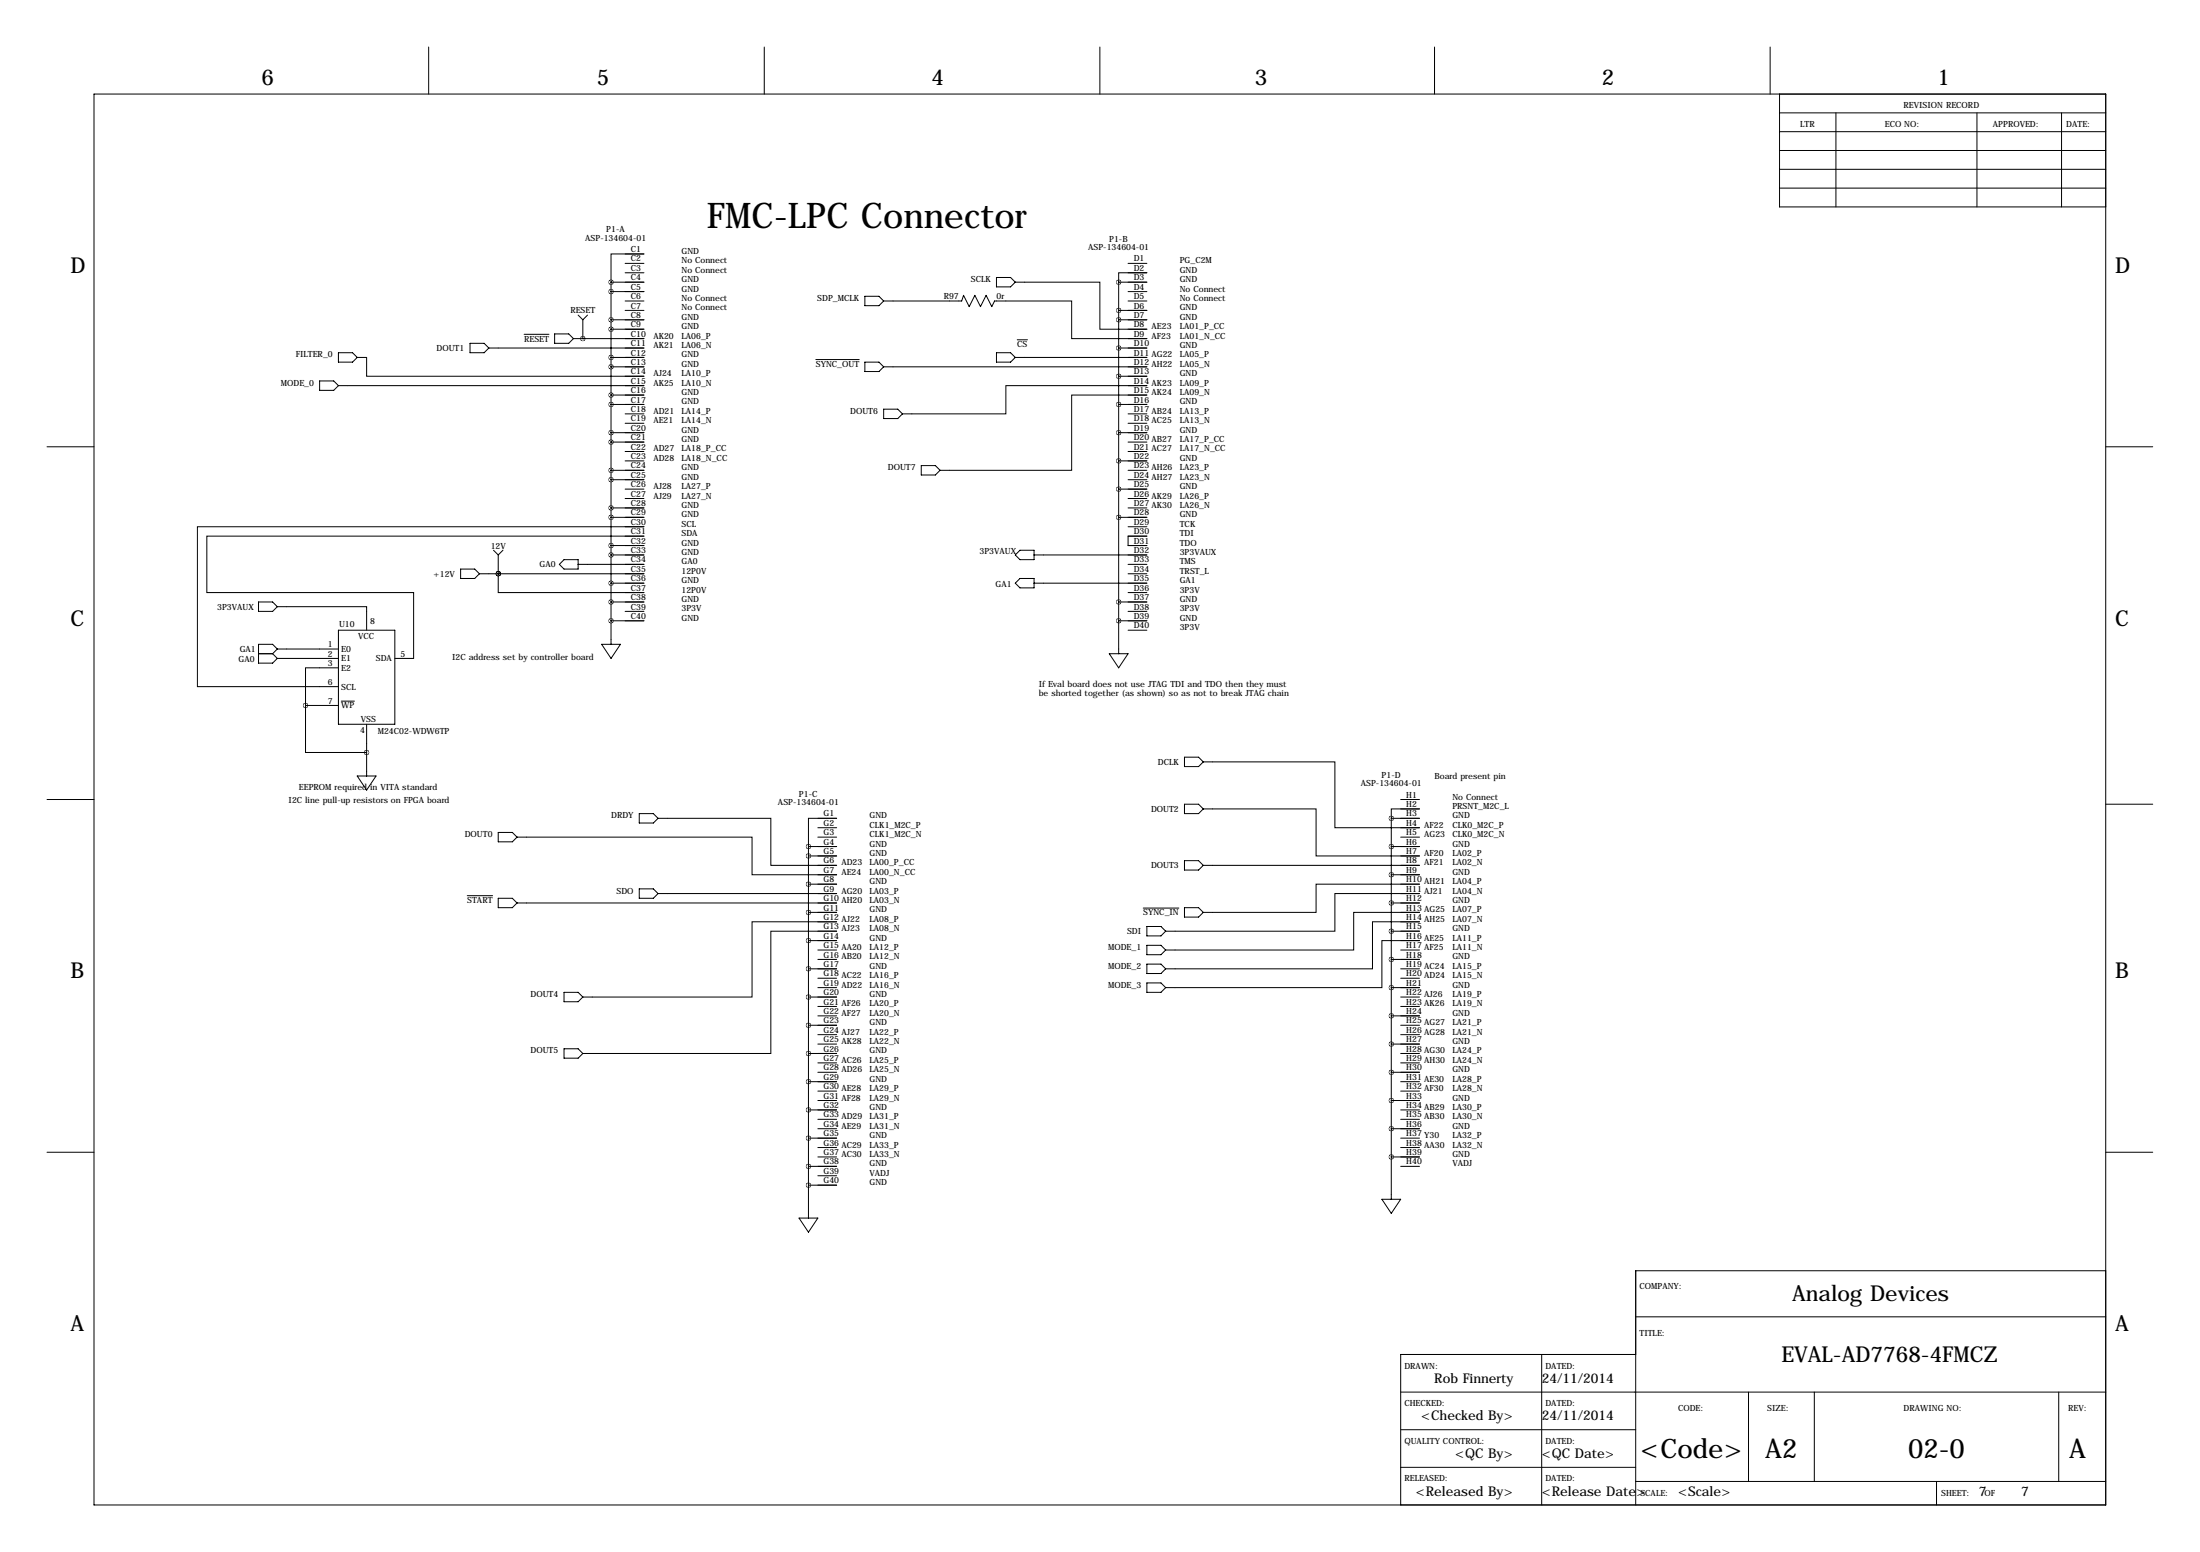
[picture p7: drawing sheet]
<svg xmlns="http://www.w3.org/2000/svg" width="594mm" height="419mm" viewBox="0 0 594 419" stroke-linecap="round" stroke-linejoin="round" font-family="sans-serif">
<g fill="none" stroke="#000" stroke-width=".27">
<path d="M115.8 12.7v12.7M206.5 12.7v12.7M297.2 12.7v12.7M387.6 12.7v12.7M478.3 12.7v12.7M25.4 25.4h543.6v381h-543.6zM480.8 25.4v30.5h88.2M480.8 30.5h88.2M480.8 35.6h88.2M496.1 30.5v25.4M534.2 30.5v25.4M557 30.5v25.4"/>
<path d="M480.8 40.6h88.2M480.8 45.7h88.2M480.8 50.8h88.2M165.1 76.2h8.9M165.1 78.7h8.9M165.1 76.2v97.8M168.9 68.6h5.1h-8.9v7.6M168.9 71.1h5.1M168.9 73.7h5.1M269.2 74.9h3.8l1.3 1.3-1.3 1.3h-3.8zM274.3 76.2h22.9v12.7h12.7h-5.1M302.3 76.2h7.6"/>
<path d="M302.3 76.2v100.3M304.8 73.7h5.1h-7.6v2.5M304.8 71.1h5.1M304.8 78.7h5.1M91.4 95.2h3.8l1.3 1.3-1.3 1.3h-3.8zM96.5 96.5h2.6v5.1h74.9h-5.1M127 92.7h3.8l1.3 1.3-1.3 1.2h-3.8zM132.1 94h41.9M141.6 90.3h6.7M149.9 90.2h3.8l1.2 1.2-1.2 1.3h-3.8zM154.9 91.4h19.1M156.2 85.1l1.3 1.3"/>
<path d="M157.5 91.4h.1M157.5 86.4v5M158.7 85.1l-1.2 1.3M165.1 86.4h8.9M165.1 88.9h8.9M165.1 96.5h8.9M165.1 99.1h8.9M168.9 81.3h5.1M168.9 83.8h5.1M220.4 97.1h11.8M233.7 97.8h3.8l1.3 1.3-1.3 1.2h-3.8zM233.7 80h3.8l1.3 1.3-1.3 1.3h-3.8z"/>
<path d="M238.8 81.3h21l.5-1.5 1.6 3 1.5-3 1.5 3 1.5-3 1.6 3 .7-1.5h20.9v10.1h20.3h-5.1M238.8 99.1h71.1M269.2 95.2h3.8l1.3 1.3-1.3 1.3h-3.8zM274.3 96.5h35.6M274.9 91.8h2.7M302.3 83.8h7.6M302.3 86.4h7.6M302.3 94h7.6M304.8 81.3h5.1M86.4 102.9h3.8l1.2 1.2-1.2 1.3h-3.8zM91.4 104.1h82.6M165.1 106.7h8.9"/>
<path d="M165.1 109.2h8.9M165.1 116.8h8.9M165.1 119.4h8.9M168.9 111.8h5.1M168.9 114.3h5.1M238.8 110.5h3.8l1.2 1.3-1.2 1.2h-3.8zM302.3 101.6h7.6M302.3 109.2h7.6M302.3 116.8h7.6M304.8 104.1h5.1h-38.1v7.7h-28M304.8 106.7h5.1h-20.3v20.3h-35.6M304.8 111.8h5.1"/>
<path d="M304.8 114.3h5.1M304.8 119.4h5.1M12.7 120.6h12.7M165.1 127h8.9M165.1 129.5h8.9M165.1 137.2h8.9M165.1 139.7h8.9M168.9 121.9h5.1M168.9 124.5h5.1M168.9 132.1h5.1M168.9 134.6h5.1M248.9 125.7h3.8l1.3 1.3-1.3 1.3h-3.8z"/>
<path d="M302.3 124.5h7.6M302.3 132.1h7.6M302.3 139.7h7.6M304.8 121.9h5.1M304.8 127h5.1M304.8 129.5h5.1M304.8 134.6h5.1M304.8 137.2h5.1M569 120.6h12.7M124.5 153.7h3.8l1.2 1.2-1.2 1.3h-3.8zM129.5 154.9h44.5M133.3 148.6l1.3 1.3"/>
<path d="M134.6 154.9v5.1h39.4h-5.1M134.6 154.9h.1M134.6 149.9v5M135.9 148.6l-1.3 1.3M151.1 152.4l1.3-1.3h3.8v2.6h-3.8zM156.2 152.4h17.8M165.1 147.3h8.9M165.1 149.9h8.9M165.1 157.5h8.9M168.9 144.8h5.1h-118.1v15.2h55.9v17.8h-5.1M168.9 142.2h5.1h-120.7v43.2h38.1M274.3 149.9l1.3-1.3h3.8v2.5h-3.8z"/>
<path d="M274.3 157.5l1.3-1.3h3.8v2.6h-3.8zM279.4 149.9h30.5M279.4 157.5h30.5M304.8 144.8h5.1h-5.1v2.5h5.1h-5.1M304.8 142.2h5.1M304.8 152.4h5.1M304.8 154.9h5.1M69.8 162.6h3.9l1.2 1.2-1.2 1.3h-3.9zM69.8 176.5h3.9M73.7 176.5l1.2 1.3M74.9 163.8h24.2v6.4M74.9 175.3h16.5"/>
<path d="M74.9 177.8h16.5M74.9 175.3l-1.2-1.3h-3.9v5.1h3.9l1.2-1.3M74.9 175.3l-1.2 1.2M91.4 170.2h15.3v25.4h-15.3zM162.6 174h5l-2.5 3.8zM165.1 162.6h8.9M165.1 167.6h8.9M168.9 165.1h5.1M299.7 176.5h5.1l-2.5 3.8zM302.3 162.6h7.6M302.3 167.6h7.6M304.8 160h5.1"/>
<path d="M304.8 165.1h5.1M304.8 170.2h5.1M82.5 190.5v12.7h16.6M82.5 190.5h8.9M91.4 180.3h-8.9v10.2M92.2 189.3h3.6M99.1 195.6v13.9M12.7 215.9h12.7M96.5 209.5h5.1l-2.5 3.9zM172.7 219.7h3.8l1.3 1.3-1.3 1.2h-3.8zM320 217.2h3.8l1.3 1.2-1.3 1.3h-3.8zM320 204.5h3.8l1.3 1.2-1.3 1.3h-3.8z"/>
<path d="M325.1 205.7h35.6v17.8h22.8h-5M325.1 218.4h30.5v12.7h27.9h-5M378.5 218.4h5h-7.6v2.6M378.5 215.9h5M569 217.2h12.7M134.6 224.8h3.8l1.3 1.3-1.3 1.2h-3.8zM139.7 226.1h63.5v10.1h22.9h-5.1M177.8 221h30.5v12.7h17.8h-5.1M218.4 228.6h7.7M218.4 231.1h7.7M218.4 238.8h7.7M218.4 228.6v100.3"/>
<path d="M221 221h5.1h-7.7v7.6M221 223.5h5.1M221 226.1h5.1M320 232.4h3.8l1.3 1.3-1.3 1.2h-3.8zM325.1 233.7h58.4M375.9 221h7.6M375.9 228.6h7.6M375.9 236.2h7.6M375.9 221v102.8M378.5 238.8h5h-27.9v7.6h-30.5M378.5 226.1h5M126.2 241.9h6.9"/>
<path d="M134.6 242.6h3.8l1.3 1.2-1.3 1.3h-3.8zM139.7 243.8h86.4M172.7 240h3.8l1.3 1.3-1.3 1.3h-3.8zM177.8 241.3h48.3M218.4 246.4h7.7M218.4 254h7.7M221 248.9h5.1h-22.9v20.3h-45.7M221 251.5h5.1h-17.8v33h-50.8M221 256.5h5.1M221 259.1h5.1M308.9 245.2h9.6M309.9 250.2h3.8l1.3 1.3-1.3 1.2h-3.8z"/>
<path d="M309.9 255.3h3.8l1.3 1.2-1.3 1.3h-3.8zM320 245.1h3.8l1.3 1.3-1.3 1.2h-3.8zM375.9 243.8h7.6M375.9 251.5h7.6M375.9 259.1h7.6M378.5 241.3h5h-22.8v10.2h-45.7M378.5 246.4h5h-17.7v10.1h-50.8M378.5 248.9h5h-12.7v12.7h-55.8M378.5 254h5h-10.1v12.7h-58.4M378.5 256.5h5M152.4 268h3.8l1.3 1.2-1.3 1.3h-3.8zM218.4 261.6h7.7"/>
<path d="M218.4 269.2h7.7M218.4 276.9h7.7M221 264.2h5.1M221 266.7h5.1M221 271.8h5.1M221 274.3h5.1M221 279.4h5.1M309.9 260.4h3.8l1.3 1.2-1.3 1.3h-3.8zM309.9 265.4h3.8l1.3 1.3-1.3 1.3h-3.8zM375.9 266.7h7.6M375.9 274.3h7.6M378.5 261.6h5"/>
<path d="M378.5 264.2h5M378.5 269.2h5M378.5 271.8h5M378.5 276.9h5M378.5 279.4h5M152.4 283.2h3.8l1.3 1.3-1.3 1.3h-3.8zM218.4 284.5h7.7M218.4 292.1h7.7M218.4 299.7h7.7M221 281.9h5.1M221 287h5.1M221 289.6h5.1"/>
<path d="M221 294.6h5.1M221 297.2h5.1M375.9 281.9h7.6M375.9 289.6h7.6M375.9 297.2h7.6M378.5 284.5h5M378.5 287h5M378.5 292.1h5M378.5 294.6h5M378.5 299.7h5M12.7 311.1h12.7M218.4 307.3h7.7"/>
<path d="M218.4 315h7.7M221 302.3h5.1M221 304.8h5.1M221 309.9h5.1M221 312.4h5.1M221 317.5h5.1M375.9 304.8h7.6M375.9 312.4h7.6M378.5 302.3h5M378.5 307.3h5M378.5 309.9h5M378.5 315h5"/>
<path d="M569 311.1h12.7M215.9 328.9h5.1l-2.6 3.8zM218.4 320h7.7M373.4 323.8h5.1l-2.6 3.9zM442 355.6h127M569 343.2h-127v63.2M378.5 375.9h190.5M416.6 365.8v40.6M442 365.8h-63.5v40.6M472.4 375.9v24.1M490.2 375.9v24.1M556.3 375.9v24.1"/>
<path d="M378.5 386.1h63.5M378.5 396.2h63.5M442 400h127M523.2 400v6.4"/>
</g>
<path d="M302.2 76.2a.05 .05 0 0 0 .1 0 .05 .05 0 0 0-.1 0zM302.2 83.8a.05 .05 0 0 0 .1 0 .05 .05 0 0 0-.1 0zM302.2 86.4a.05 .05 0 0 0 .1 0 .05 .05 0 0 0-.1 0zM302.2 94a.05 .05 0 0 0 .1 0 .05 .05 0 0 0-.1 0zM302.2 101.6a.05 .05 0 0 0 .1 0 .05 .05 0 0 0-.1 0zM302.2 109.2a.05 .05 0 0 0 .1 0 .05 .05 0 0 0-.1 0zM302.2 116.8a.05 .05 0 0 0 .1 0 .05 .05 0 0 0-.1 0zM302.2 124.5a.05 .05 0 0 0 .1 0 .05 .05 0 0 0-.1 0zM302.2 132.1a.05 .05 0 0 0 .1 0 .05 .05 0 0 0-.1 0zM302.2 139.7a.05 .05 0 0 0 .1 0 .05 .05 0 0 0-.1 0zM302.2 162.6a.05 .05 0 0 0 .1 0 .05 .05 0 0 0-.1 0zM218.4 228.6a.05 .05 0 0 0 .1 0 .05 .05 0 0 0-.1 0zM218.4 231.1a.05 .05 0 0 0 .1 0 .05 .05 0 0 0-.1 0zM218.4 238.8a.05 .05 0 0 0 .1 0 .05 .05 0 0 0-.1 0zM218.4 246.4a.05 .05 0 0 0 .1 0 .05 .05 0 0 0-.1 0zM218.4 254a.05 .05 0 0 0 .1 0 .05 .05 0 0 0-.1 0zM218.4 261.6a.05 .05 0 0 0 .1 0 .05 .05 0 0 0-.1 0zM218.4 269.2a.05 .05 0 0 0 .1 0 .05 .05 0 0 0-.1 0zM218.4 276.9a.05 .05 0 0 0 .1 0 .05 .05 0 0 0-.1 0zM218.4 292.1a.05 .05 0 0 0 .1 0 .05 .05 0 0 0-.1 0zM218.4 299.7a.05 .05 0 0 0 .1 0 .05 .05 0 0 0-.1 0zM218.4 307.3a.05 .05 0 0 0 .1 0 .05 .05 0 0 0-.1 0zM218.4 315a.05 .05 0 0 0 .1 0 .05 .05 0 0 0-.1 0zM218.4 320a.05 .05 0 0 0 .1 0 .05 .05 0 0 0-.1 0zM375.9 228.6a.05 .05 0 0 0 .1 0 .05 .05 0 0 0-.1 0zM375.9 236.2a.05 .05 0 0 0 .1 0 .05 .05 0 0 0-.1 0zM375.9 243.8a.05 .05 0 0 0 .1 0 .05 .05 0 0 0-.1 0zM375.9 251.5a.05 .05 0 0 0 .1 0 .05 .05 0 0 0-.1 0zM375.9 274.3a.05 .05 0 0 0 .1 0 .05 .05 0 0 0-.1 0zM375.9 281.9a.05 .05 0 0 0 .1 0 .05 .05 0 0 0-.1 0zM375.9 289.6a.05 .05 0 0 0 .1 0 .05 .05 0 0 0-.1 0zM375.9 297.2a.05 .05 0 0 0 .1 0 .05 .05 0 0 0-.1 0zM375.9 304.8a.05 .05 0 0 0 .1 0 .05 .05 0 0 0-.1 0zM375.9 312.4a.05 .05 0 0 0 .1 0 .05 .05 0 0 0-.1 0zM82.5 190.5a.05 .05 0 0 0 .1 0 .05 .05 0 0 0-.1 0zM302.2 167.6a.05 .05 0 0 0 .1 0 .05 .05 0 0 0-.1 0zM134.6 154.9a.05 .05 0 0 0 .1 0 .05 .05 0 0 0-.1 0zM157.4 91.4a.05 .05 0 0 0 .1 0 .05 .05 0 0 0-.1 0zM134.6 154.9a.05 .05 0 0 0 .1 0 .05 .05 0 0 0-.1 0zM99 203.2a.05 .05 0 0 0 .1 0 .05 .05 0 0 0-.1 0zM218.4 284.5a.05 .05 0 0 0 .1 0 .05 .05 0 0 0-.1 0zM375.9 266.7a.05 .05 0 0 0 .1 0 .05 .05 0 0 0-.1 0zM375.9 259.1a.05 .05 0 0 0 .1 0 .05 .05 0 0 0-.1 0zM375.9 221a.05 .05 0 0 0 .1 0 .05 .05 0 0 0-.1 0z" fill="#000" stroke="#000" stroke-width="1.3"/>
<text font-size="9.6" x="191" y="61.5">FMC-LPC Connector</text>
<g font-size="7.3">
<text x="443.3" y="393.7">&lt;Code&gt;</text>
<text x="477" y="393.7">A2</text>
<text x="515.6" y="393.7">02-0</text>
<text x="559.1" y="393.7">A</text>
</g>
<g font-size="5.9">
<text x="70.6" y="22.9">6</text>
<text x="161.3" y="22.9">5</text>
<text x="251.7" y="22.9">4</text>
<text x="339.1" y="22.9">3</text>
<text x="432.8" y="22.9">2</text>
<text x="523.5" y="22.9">1</text>
<text x="19" y="73.7">D</text>
<text x="571.5" y="73.7">D</text>
<text x="19" y="168.9">C</text>
<text x="571.5" y="168.9">C</text>
<text x="19" y="264.2">B</text>
<text x="571.5" y="264.2">B</text>
<text x="484.2" y="351.3">Analog Devices</text>
<text x="19" y="359.4">A</text>
<text x="571.5" y="359.4">A</text>
<text x="481.3" y="367.8">EVAL-AD7768-4FMCZ</text>
</g>
<g font-size="3.6">
<text x="387.5" y="373.4">Rob Finnerty</text>
<text x="416.6" y="373.4">24/11/2014</text>
<text x="384" y="383.5">&lt;Checked By&gt;</text>
<text x="416.6" y="383.5">24/11/2014</text>
<text x="393.1" y="393.7">&lt;QC By&gt;</text>
<text x="416.6" y="393.7">&lt;QC Date&gt;</text>
<text x="382.5" y="403.9">&lt;Released By&gt;</text>
<text x="416.6" y="403.9">&lt;Release Date&gt;</text>
<text x="453.4" y="403.9">&lt;Scale&gt;</text>
<text x="534.7" y="403.9">7</text>
<text x="546.1" y="403.9">7</text>
</g>
<g font-size="2.3">
<text x="514.4" y="29.2">REVISION RECORD</text>
<text x="486.4" y="34.3">LTR</text>
<text x="509.3" y="34.3">ECO NO:</text>
<text x="538.5" y="34.3">APPROVED:</text>
<text x="558.3" y="34.3">DATE:</text>
<text x="158.1" y="65">ASP-134604-01</text>
<text x="163.8" y="62.7">P1-A</text>
<text x="299.7" y="65.2">P1-B</text>
<text x="170.4" y="68.1">C1</text>
<text x="170.4" y="70.6">C2</text>
<text x="184.2" y="68.6">GND</text>
<text x="184.2" y="71.1">No Connect</text>
<text x="294" y="67.6">ASP-134604-01</text>
<text x="306.3" y="70.6">D1</text>
<text x="318.8" y="71.1">PG_C2M</text>
<text x="170.4" y="73.2">C3</text>
<text x="170.4" y="75.7">C4</text>
<text x="184.2" y="76.2">GND</text>
<text x="184.2" y="73.7">No Connect</text>
<text x="262.3" y="76.2">SCLK</text>
<text x="306.3" y="73.2">D2</text>
<text x="306.3" y="75.7">D3</text>
<text x="318.8" y="73.7">GND</text>
<text x="318.8" y="76.2">GND</text>
<text x="170.4" y="78.2">C5</text>
<text x="170.4" y="80.8">C6</text>
<text x="170.4" y="83.3">C7</text>
<text x="184.2" y="78.7">GND</text>
<text x="184.2" y="81.3">No Connect</text>
<text x="184.2" y="83.8">No Connect</text>
<text x="220.8" y="81.3">SDP_MCLK</text>
<text x="255" y="80.8">R97</text>
<text x="269.2" y="80.8">0r</text>
<text x="306.3" y="78.2">D4</text>
<text x="306.3" y="80.8">D5</text>
<text x="306.3" y="83.3">D6</text>
<text x="318.8" y="83.8">GND</text>
<text x="318.8" y="78.7">No Connect</text>
<text x="318.8" y="81.3">No Connect</text>
<text x="154.1" y="84.6">RESET</text>
<text x="170.4" y="85.9">C8</text>
<text x="170.4" y="88.4">C9</text>
<text x="184.2" y="86.4">GND</text>
<text x="184.2" y="88.9">GND</text>
<text x="306.3" y="85.9">D7</text>
<text x="306.3" y="88.4">D8</text>
<text x="311.2" y="88.9">AE23</text>
<text x="318.8" y="86.4">GND</text>
<text x="318.8" y="88.9">LA01_P_CC</text>
<text x="118" y="94.8">DOUT1</text>
<text x="141.6" y="92.2">RESET</text>
<text x="170.4" y="90.9">C10</text>
<text x="170.4" y="93.5">C11</text>
<text x="176.5" y="91.4">AK20</text>
<text x="176.5" y="94">AK21</text>
<text x="184.2" y="91.4">LA06_P</text>
<text x="184.2" y="94">LA06_N</text>
<text x="274.9" y="93.7">CS</text>
<text x="306.3" y="90.9">D9</text>
<text x="306.3" y="93.5">D10</text>
<text x="311.2" y="91.4">AF23</text>
<text x="318.8" y="94">GND</text>
<text x="318.8" y="91.4">LA01_N_CC</text>
<text x="79.9" y="96.5">FILTER_0</text>
<text x="170.4" y="96">C12</text>
<text x="170.4" y="98.6">C13</text>
<text x="170.4" y="101.1">C14</text>
<text x="176.5" y="101.6">AJ24</text>
<text x="184.2" y="101.6">LA10_P</text>
<text x="184.2" y="96.5">GND</text>
<text x="184.2" y="99.1">GND</text>
<text x="220.4" y="99.1">SYNC_OUT</text>
<text x="306.3" y="96">D11 AG22</text>
<text x="306.3" y="98.6">D12 AH22</text>
<text x="306.3" y="101.1">D13</text>
<text x="318.8" y="101.6">GND</text>
<text x="318.8" y="96.5">LA05_P</text>
<text x="318.8" y="99.1">LA05_N</text>
<text x="75.9" y="104.1">MODE_0</text>
<text x="170.4" y="103.6">C15</text>
<text x="170.4" y="106.2">C16</text>
<text x="176.5" y="104.1">AK25</text>
<text x="184.2" y="104.1">LA10_N</text>
<text x="184.2" y="106.7">GND</text>
<text x="306.3" y="103.6">D14 AK23</text>
<text x="306.3" y="106.2">D15 AK24</text>
<text x="318.8" y="104.1">LA09_P</text>
<text x="318.8" y="106.7">LA09_N</text>
<text x="170.4" y="108.7">C17</text>
<text x="170.4" y="111.3">C18</text>
<text x="170.4" y="113.8">C19</text>
<text x="176.5" y="111.8">AD21</text>
<text x="184.2" y="111.8">LA14_P</text>
<text x="184.2" y="109.2">GND</text>
<text x="229.7" y="111.8">DOUT6</text>
<text x="306.3" y="108.7">D16</text>
<text x="306.3" y="111.3">D17 AB24</text>
<text x="306.3" y="113.8">D18 AC25</text>
<text x="318.8" y="109.2">GND</text>
<text x="318.8" y="111.8">LA13_P</text>
<text x="170.4" y="116.3">C20</text>
<text x="170.4" y="118.9">C21</text>
<text x="176.5" y="114.3">AE21</text>
<text x="184.2" y="114.3">LA14_N</text>
<text x="184.2" y="116.8">GND</text>
<text x="184.2" y="119.4">GND</text>
<text x="306.3" y="116.3">D19</text>
<text x="306.3" y="118.9">D20 AB27</text>
<text x="318.8" y="116.8">GND</text>
<text x="318.8" y="114.3">LA13_N</text>
<text x="318.8" y="119.4">LA17_P_CC</text>
<text x="170.4" y="121.4">C22</text>
<text x="170.4" y="124">C23</text>
<text x="176.5" y="121.9">AD27</text>
<text x="176.5" y="124.5">AD28</text>
<text x="184.2" y="121.9">LA18_P_CC</text>
<text x="184.2" y="124.5">LA18_N_CC</text>
<text x="306.3" y="121.4">D21 AC27</text>
<text x="306.3" y="124">D22</text>
<text x="318.8" y="124.5">GND</text>
<text x="318.8" y="121.9">LA17_N_CC</text>
<text x="170.4" y="126.5">C24</text>
<text x="170.4" y="129">C25</text>
<text x="170.4" y="131.6">C26</text>
<text x="184.2" y="127">GND</text>
<text x="184.2" y="129.5">GND</text>
<text x="239.9" y="127">DOUT7</text>
<text x="306.3" y="126.5">D23 AH26</text>
<text x="306.3" y="129">D24 AH27</text>
<text x="306.3" y="131.6">D25</text>
<text x="318.8" y="127">LA23_P</text>
<text x="318.8" y="129.5">LA23_N</text>
<text x="170.4" y="134.1">C27</text>
<text x="170.4" y="136.7">C28</text>
<text x="176.5" y="132.1">AJ28</text>
<text x="176.5" y="134.6">AJ29</text>
<text x="184.2" y="132.1">LA27_P</text>
<text x="184.2" y="134.6">LA27_N</text>
<text x="184.2" y="137.2">GND</text>
<text x="306.3" y="134.1">D26 AK29</text>
<text x="306.3" y="136.7">D27 AK30</text>
<text x="318.8" y="132.1">GND</text>
<text x="318.8" y="134.6">LA26_P</text>
<text x="318.8" y="137.2">LA26_N</text>
<text x="170.4" y="139.2">C29</text>
<text x="170.4" y="141.7">C30</text>
<text x="184.2" y="142.2">SCL</text>
<text x="184.2" y="139.7">GND</text>
<text x="306.3" y="139.2">D28</text>
<text x="306.3" y="141.7">D29</text>
<text x="318.8" y="139.7">GND</text>
<text x="318.8" y="142.2">TCK</text>
<text x="132.6" y="148.1">12V</text>
<text x="170.4" y="144.3">C31</text>
<text x="170.4" y="146.8">C32</text>
<text x="170.4" y="149.4">C33</text>
<text x="184.2" y="144.8">SDA</text>
<text x="184.2" y="147.3">GND</text>
<text x="184.2" y="149.9">GND</text>
<text x="264.7" y="149.6">3P3VAUX</text>
<text x="306.3" y="144.3">D30</text>
<text x="306.3" y="146.8">D31</text>
<text x="306.3" y="149.4">D32</text>
<text x="318.8" y="144.8">TDI</text>
<text x="318.8" y="147.3">TDO</text>
<text x="318.8" y="149.9">3P3VAUX</text>
<text x="117.1" y="155.7">+12V</text>
<text x="145.8" y="153.2">GA0</text>
<text x="170.4" y="151.9">C34</text>
<text x="170.4" y="154.4">C35</text>
<text x="184.2" y="152.4">GA0</text>
<text x="184.2" y="154.9">12P0V</text>
<text x="306.3" y="151.9">D33</text>
<text x="306.3" y="154.4">D34</text>
<text x="318.8" y="152.4">TMS</text>
<text x="318.8" y="154.9">TRST_L</text>
<text x="170.4" y="157">C36</text>
<text x="170.4" y="159.5">C37</text>
<text x="184.2" y="160">12P0V</text>
<text x="184.2" y="157.5">GND</text>
<text x="269" y="158.5">GA1</text>
<text x="306.3" y="157">D35</text>
<text x="306.3" y="159.5">D36</text>
<text x="318.8" y="157.5">GA1</text>
<text x="318.8" y="160">3P3V</text>
<text x="58.7" y="164.8">3P3VAUX</text>
<text x="170.4" y="162.1">C38</text>
<text x="170.4" y="164.6">C39</text>
<text x="170.4" y="167.1">C40</text>
<text x="184.2" y="165.1">3P3V</text>
<text x="184.2" y="162.6">GND</text>
<text x="184.2" y="167.6">GND</text>
<text x="306.3" y="162.1">D37</text>
<text x="306.3" y="164.6">D38</text>
<text x="306.3" y="167.1">D39</text>
<text x="318.8" y="162.6">GND</text>
<text x="318.8" y="167.6">GND</text>
<text x="318.8" y="165.1">3P3V</text>
<text x="91.6" y="169.4">U10</text>
<text x="96.8" y="172.5">VCC</text>
<text x="100" y="168.4">8</text>
<text x="306.3" y="169.7">D40</text>
<text x="318.8" y="170.2">3P3V</text>
<text x="64.5" y="178.8">GA0</text>
<text x="64.8" y="176">GA1</text>
<text x="88.6" y="174.8">1</text>
<text x="88.6" y="177.3">2</text>
<text x="88.6" y="179.8">3</text>
<text x="92.2" y="176.1">E0</text>
<text x="92.2" y="178.6">E1</text>
<text x="101.6" y="178.6">SDA</text>
<text x="108.2" y="177.3">5</text>
<text x="122.2" y="178.3">I2C address set by controller board</text>
<text x="88.6" y="184.9">6</text>
<text x="92.2" y="181.1">E2</text>
<text x="280.7" y="185.4">If Eval board does not use JTAG TDI and TDO then they must</text>
<text x="88.6" y="190">7</text>
<text x="92.2" y="186.2">SCL</text>
<text x="92.2" y="191.3">WP</text>
<text x="280.7" y="188">be shorted together (as shown) so as not to break JTAG chain</text>
<text x="97.3" y="198">4</text>
<text x="97.5" y="194.9">VSS</text>
<text x="102.1" y="198.2">M24C02-WDW6TP</text>
<text x="312.8" y="206.5">DCLK</text>
<text x="80.8" y="213.4">EEPROM required in VITA standard</text>
<text x="215.9" y="215.1">P1-C</text>
<text x="367.7" y="212.3">ASP-134604-01</text>
<text x="373.3" y="210">P1-D</text>
<text x="380" y="215.4">H1</text>
<text x="387.6" y="210.3">Board present pin</text>
<text x="392.4" y="215.9">No Connect</text>
<text x="78" y="216.9">I2C line pull-up resistors on FPGA board</text>
<text x="165.1" y="221">DRDY</text>
<text x="210.2" y="217.4">ASP-134604-01</text>
<text x="222.5" y="220.5">G1</text>
<text x="235" y="221">GND</text>
<text x="311" y="219.2">DOUT2</text>
<text x="380" y="217.9">H2</text>
<text x="380" y="220.5">H3</text>
<text x="392.4" y="221">GND</text>
<text x="392.4" y="218.4">PRSNT_M2C_L</text>
<text x="125.6" y="226.1">DOUT0</text>
<text x="222.5" y="223">G2</text>
<text x="222.5" y="225.6">G3</text>
<text x="235" y="223.5">CLK1_M2C_P</text>
<text x="235" y="226.1">CLK1_M2C_N</text>
<text x="380" y="223">H4</text>
<text x="380" y="225.6">H5</text>
<text x="384.8" y="223.5">AF22</text>
<text x="384.8" y="226.1">AG23</text>
<text x="392.4" y="223.5">CLK0_M2C_P</text>
<text x="392.4" y="226.1">CLK0_M2C_N</text>
<text x="222.5" y="228.1">G4</text>
<text x="222.5" y="230.6">G5</text>
<text x="222.5" y="233.2">G6</text>
<text x="227.3" y="233.7">AD23</text>
<text x="235" y="228.6">GND</text>
<text x="235" y="231.1">GND</text>
<text x="235" y="233.7">LA00_P_CC</text>
<text x="380" y="228.1">H6</text>
<text x="380" y="230.6">H7</text>
<text x="380" y="233.2">H8</text>
<text x="384.8" y="231.1">AF20</text>
<text x="384.8" y="233.7">AF21</text>
<text x="392.4" y="228.6">GND</text>
<text x="392.4" y="231.1">LA02_P</text>
<text x="392.4" y="233.7">LA02_N</text>
<text x="222.5" y="235.7">G7</text>
<text x="222.5" y="238.3">G8</text>
<text x="227.3" y="236.2">AE24</text>
<text x="235" y="238.8">GND</text>
<text x="235" y="236.2">LA00_N_CC</text>
<text x="311" y="234.5">DOUT3</text>
<text x="380" y="235.7">H9</text>
<text x="380" y="238.3">H10 AH21</text>
<text x="392.4" y="236.2">GND</text>
<text x="392.4" y="238.8">LA04_P</text>
<text x="126.2" y="243.8">START</text>
<text x="166.6" y="241.3">SDO</text>
<text x="222.5" y="240.8">G9</text>
<text x="222.5" y="243.3">G10 AH20</text>
<text x="222.5" y="245.9">G11</text>
<text x="227.3" y="241.3">AG20</text>
<text x="235" y="241.3">LA03_P</text>
<text x="235" y="243.8">LA03_N</text>
<text x="380" y="240.8">H11 AJ21</text>
<text x="380" y="243.3">H12</text>
<text x="380" y="245.9">H13 AG25</text>
<text x="392.4" y="243.8">GND</text>
<text x="392.4" y="241.3">LA04_N</text>
<text x="222.5" y="248.4">G12 AJ22</text>
<text x="222.5" y="251">G13 AJ23</text>
<text x="235" y="246.4">GND</text>
<text x="235" y="248.9">LA08_P</text>
<text x="235" y="251.5">LA08_N</text>
<text x="308.9" y="247.2">SYNC_IN</text>
<text x="380" y="248.4">H14 AH25</text>
<text x="380" y="251">H15</text>
<text x="392.4" y="251.5">GND</text>
<text x="392.4" y="246.4">LA07_P</text>
<text x="392.4" y="248.9">LA07_N</text>
<text x="222.5" y="253.5">G14</text>
<text x="222.5" y="256">G15 AA20</text>
<text x="235" y="254">GND</text>
<text x="235" y="256.5">LA12_P</text>
<text x="299.4" y="256.5">MODE_1</text>
<text x="304.5" y="252.3">SDI</text>
<text x="380" y="253.5">H16 AE25</text>
<text x="380" y="256">H17 AF25</text>
<text x="392.4" y="254">LA11_P</text>
<text x="392.4" y="256.5">LA11_N</text>
<text x="222.5" y="258.6">G16 AB20</text>
<text x="222.5" y="261.1">G17</text>
<text x="222.5" y="263.7">G18 AC22</text>
<text x="235" y="261.6">GND</text>
<text x="235" y="259.1">LA12_N</text>
<text x="299.4" y="261.6">MODE_2</text>
<text x="380" y="258.6">H18</text>
<text x="380" y="261.1">H19 AC24</text>
<text x="380" y="263.7">H20 AD24</text>
<text x="392.4" y="259.1">GND</text>
<text x="392.4" y="261.6">LA15_P</text>
<text x="143.4" y="269.2">DOUT4</text>
<text x="222.5" y="266.2">G19 AD22</text>
<text x="222.5" y="268.7">G20</text>
<text x="235" y="269.2">GND</text>
<text x="235" y="264.2">LA16_P</text>
<text x="235" y="266.7">LA16_N</text>
<text x="299.4" y="266.7">MODE_3</text>
<text x="380" y="266.2">H21</text>
<text x="380" y="268.7">H22 AJ26</text>
<text x="392.4" y="266.7">GND</text>
<text x="392.4" y="264.2">LA15_N</text>
<text x="392.4" y="269.2">LA19_P</text>
<text x="222.5" y="271.3">G21 AF26</text>
<text x="222.5" y="273.8">G22 AF27</text>
<text x="235" y="271.8">LA20_P</text>
<text x="235" y="274.3">LA20_N</text>
<text x="380" y="271.3">H23 AK26</text>
<text x="380" y="273.8">H24</text>
<text x="392.4" y="274.3">GND</text>
<text x="392.4" y="271.8">LA19_N</text>
<text x="222.5" y="276.4">G23</text>
<text x="222.5" y="278.9">G24 AJ27</text>
<text x="222.5" y="281.4">G25 AK28</text>
<text x="235" y="276.9">GND</text>
<text x="235" y="279.4">LA22_P</text>
<text x="235" y="281.9">LA22_N</text>
<text x="380" y="276.4">H25 AG27</text>
<text x="380" y="278.9">H26 AG28</text>
<text x="380" y="281.4">H27</text>
<text x="392.4" y="281.9">GND</text>
<text x="392.4" y="276.9">LA21_P</text>
<text x="392.4" y="279.4">LA21_N</text>
<text x="143.4" y="284.5">DOUT5</text>
<text x="222.5" y="284">G26</text>
<text x="222.5" y="286.5">G27 AC26</text>
<text x="235" y="284.5">GND</text>
<text x="235" y="287">LA25_P</text>
<text x="380" y="284">H28 AG30</text>
<text x="380" y="286.5">H29 AH30</text>
<text x="392.4" y="284.5">LA24_P</text>
<text x="392.4" y="287">LA24_N</text>
<text x="222.5" y="289.1">G28 AD26</text>
<text x="222.5" y="291.6">G29</text>
<text x="235" y="292.1">GND</text>
<text x="235" y="289.6">LA25_N</text>
<text x="380" y="289.1">H30</text>
<text x="380" y="291.6">H31 AE30</text>
<text x="392.4" y="289.6">GND</text>
<text x="392.4" y="292.1">LA28_P</text>
<text x="222.5" y="294.1">G30 AE28</text>
<text x="222.5" y="296.7">G31 AF28</text>
<text x="222.5" y="299.2">G32</text>
<text x="235" y="299.7">GND</text>
<text x="235" y="294.6">LA29_P</text>
<text x="235" y="297.2">LA29_N</text>
<text x="380" y="294.1">H32 AF30</text>
<text x="380" y="296.7">H33</text>
<text x="380" y="299.2">H34 AB29</text>
<text x="392.4" y="297.2">GND</text>
<text x="392.4" y="294.6">LA28_N</text>
<text x="392.4" y="299.7">LA30_P</text>
<text x="222.5" y="301.8">G33 AD29</text>
<text x="222.5" y="304.3">G34 AE29</text>
<text x="235" y="302.3">LA31_P</text>
<text x="235" y="304.8">LA31_N</text>
<text x="380" y="301.8">H35 AB30</text>
<text x="380" y="304.3">H36</text>
<text x="392.4" y="304.8">GND</text>
<text x="392.4" y="302.3">LA30_N</text>
<text x="222.5" y="306.8">G35</text>
<text x="222.5" y="309.4">G36 AC29</text>
<text x="222.5" y="311.9">G37 AC30</text>
<text x="235" y="307.3">GND</text>
<text x="235" y="309.9">LA33_P</text>
<text x="380" y="306.8">H37 Y30</text>
<text x="380" y="309.4">H38 AA30</text>
<text x="380" y="311.9">H39</text>
<text x="392.4" y="307.3">LA32_P</text>
<text x="392.4" y="309.9">LA32_N</text>
<text x="222.5" y="314.5">G38</text>
<text x="222.5" y="317">G39</text>
<text x="235" y="315">GND</text>
<text x="235" y="317.5">VADJ</text>
<text x="235" y="312.4">LA33_N</text>
<text x="380" y="314.5">H40</text>
<text x="392.4" y="312.4">GND</text>
<text x="392.4" y="315">VADJ</text>
<text x="222.5" y="319.5">G40</text>
<text x="235" y="320">GND</text>
<text x="443" y="348">COMPANY:</text>
<text x="443" y="360.7">TITLE:</text>
<text x="379.5" y="369.6">DRAWN:</text>
<text x="417.6" y="369.6">DATED:</text>
<text x="379.5" y="379.7">CHECKED:</text>
<text x="417.6" y="379.7">DATED:</text>
<text x="453.4" y="381">CODE:</text>
<text x="477.5" y="381">SIZE:</text>
<text x="514.4" y="381">DRAWING NO:</text>
<text x="558.8" y="381">REV:</text>
<text x="379.5" y="389.9">QUALITY CONTROL:</text>
<text x="417.6" y="389.9">DATED:</text>
<text x="379.5" y="400">RELEASED:</text>
<text x="417.6" y="400">DATED:</text>
<text x="443.2" y="403.9">SCALE:</text>
<text x="524.5" y="403.9">SHEET:</text>
<text x="536.2" y="403.9">OF</text>
</g>
</svg>
